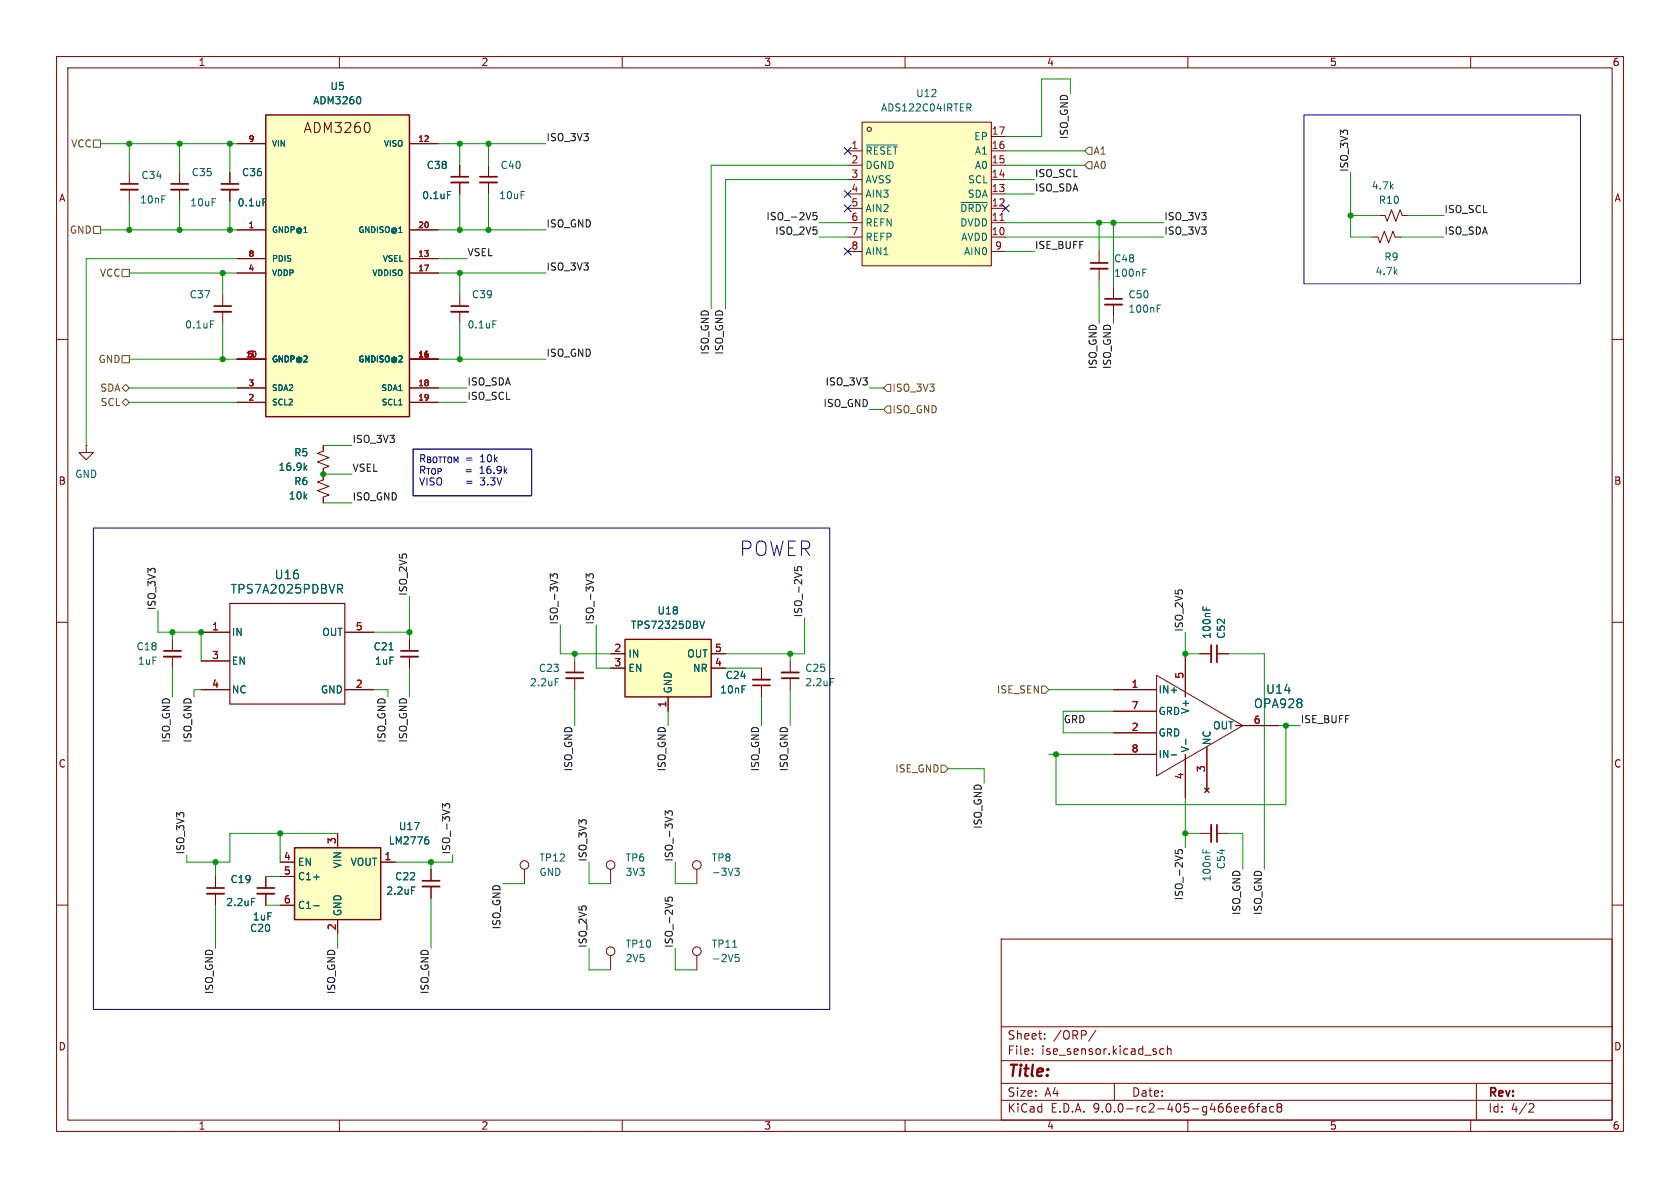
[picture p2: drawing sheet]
<svg xmlns="http://www.w3.org/2000/svg" width="297mm" height="210mm" viewBox="0 0 297 210" stroke-linecap="round" stroke-linejoin="round" font-family="sans-serif">
<g fill="none" stroke="#840000" stroke-width=".18">
<path d="M10 10h277v190h-277zM12 12h273v186h-273zM60 10v2M110 10v2M160 10v2M210 10v2M260 10v2M10 60h2M285 60h2M10 110h2M35.6 111.8h5M35.6 116.8h5"/>
<path d="M61 111.8h5M72.4 113v2.1M72.4 116.1v2M212.1 115.6h2M215.1 115.6h2.1M285 110h2M35.6 121.9h5M61 121.9h5M76.2 153.7v2M76.2 156.7v2.1M123.2 153.7v2.5M10 160h2"/>
<path d="M177 166h108v32h-108zM285 160h2M60 198v2M110 198v2M160 198v2M177 194.5h108M177 191.5h108M177 187.5h108M177 181.5h108M182.5 186.3v.1M182.5 185.5v.1M184.7 183.6v.1"/>
<path d="M184.7 182.8v.1M193.7 182.1l-1.2 2M197 191.5v3M205.7 185.5l-.4-.1-.3 .3v.4l.2 .2h.5M206.4 185.5l.2-.1 .4 .1v.9M206.4 184.9v1.5M210 198v2M219.5 196.1l.7-.1v-.3l-.5-.1-.2 .2 .1 .7h.6M221.5 195.1a.59 .59 0 0 0-.7 .6v.6l.2 .2 .4 .1 .2-.1 .1-.5-.2-.3h-.4l-.3 .3M222.1 195.6h.6M222.7 195.1l-.4 .2v1.3M223.2 195.7h.5l.1 .9"/>
<path d="M223.8 196h-.5a.29 .29 0 0 0-.2 .3 .29 .29 0 0 0 .2 .3l.5-.1M225.2 195.7l-.5-.1-.2 .3v.4l.1 .2h.6M226 195.7l-.3 .3 .1 .5 .2 .1 .5-.1 .1-.2-.1-.4-.2-.2M226 195.7l-.3-.2 .3-.4 .5 .1 .1 .2-.3 .3M226 195.7h.3M260 198v2M261 191.5v6.5M270.5 195.1l.5 .1 .2 .3-1 1.1h1"/>
<circle cx="123.2" cy="152.9" r=".76"/>
</g>
<path d="M70.9 115.1h3M215.1 114v3.1M74.7 155.7h3" fill="none" stroke="#840000" stroke-width=".3"/>
<path d="M70.9 116.1h3M214.1 114v3.1M74.7 156.7h3" fill="none" stroke="#840000" stroke-width=".33"/>
<path d="M59.7 103.3h.6l.3 .3-.2 .4-.7 .1M60.1 104.1l.5 .7M68.8 114.9h.7M212.7 107.2v.6M213.3 107.4v.4M72.8 156.8h.6M129.9 153.5h.8l-.4 .5 .3 .1v.5l-.2 .2-.4-.1" fill="none" stroke="#006464" stroke-width=".18"/>
<path d="M40.6 106.7h20.4v17.8h-20.4z" fill="none" stroke="#840000" stroke-width=".2"/>
<path d="M52.1 149.9h15.2v12.7h-15.2z" fill="#ffffc2"/>
<path d="M52.1 149.9h15.2v12.7h-15.2z" fill="none" stroke="#840000" stroke-width=".25"/>
<g fill="none" stroke="#840000" stroke-width=".18">
<path d="M40.6 30.5v2M40.6 33.5v2.1M81.3 29.2v2M81.3 32.3v2M86.4 29.2v2M86.4 32.3v2M243.8 38.1h1.1l.3 1 .8-2 .8 2 .7-2 .4 1h1M81.3 52.1v2M81.3 55.1v2.1M194.3 44.5v2M194.3 47.5v2M196.8 50.8v2"/>
<path d="M196.8 53.8v2.1M242.6 41.9h1l.4 1 .7-2 .8 2 .8-2 .3 1h1M57.1 78.7v1.1l-1 .3 2.1 .8-2.1 .8 2.1 .7-1.1 .4v2l-1 .4 2.1 .8-2.1 .7 2.1 .8-1.1 .4v1M49.5 152.4h2.6M49.5 154.9h2.6M59.7 147.3v2.6M67.3 152.4h2.5M49.5 160h2.6M59.7 162.6v2.5"/>
</g>
<g fill="none" stroke="#006464" stroke-width=".18">
<path d="M46.5 35.1h.6M79.1 33.9h.6M87.1 56.7h.6M202 48.2h.5M202 47.6h.6M204.6 54.5h.4M204.6 53.9h.6M53.9 82.6l.4 .5M54.3 82.3l-.5 .5M55.5 155h.9M75.4 147.9h.3M75.6 148.4l.2 .3v.3l-.2 .2"/>
<path d="M55.5 160.1h.9"/>
</g>
<path d="M39.1 32.5h3.1M79.8 31.2h3M84.8 31.2h3.1M79.8 54.1h3M192.8 46.5h3M195.3 52.8h3.1" fill="none" stroke="#840000" stroke-width=".3"/>
<path d="M39.1 33.5h3.1M79.8 32.3h3M84.8 32.3h3.1M79.8 55.1h3M192.8 47.5h3M195.3 53.8h3.1" fill="none" stroke="#840000" stroke-width=".33"/>
<path d="M47 20.3h25.4v53.4h-25.4z" fill="#ffffc2"/>
<path d="M47 20.3h25.4v53.4h-25.4z" fill="none" stroke="#840000" stroke-width=".25"/>
<g fill="none" stroke="#840000" stroke-width=".18">
<path d="M41.9 25.4h5.1M65.3 22v1.1M72.4 25.4h5.1M41.9 40.6h5.1M41.9 45.7h5.1M41.9 48.3h5.1M72.4 40.6h5.1M72.4 45.7h5.1M72.4 48.3h5.1M41.9 63.5h5.1M41.9 68.6h5.1M41.9 71.1h5.1"/>
<path d="M72.4 63.5h5.1M72.4 68.6h5.1M72.4 71.1h5.1"/>
</g>
<path d="M63.7 17.2l.1 .4-.1 .6" fill="none" stroke="#006464" stroke-width=".18"/>
<path d="M110.5 113h15.2v10.2h-15.2z" fill="#ffffc2"/>
<path d="M110.5 113h15.2v10.2h-15.2z" fill="none" stroke="#840000" stroke-width=".25"/>
<g fill="none" stroke="#840000" stroke-width=".18">
<path d="M22.9 30.5v2M22.9 33.5v2.1M31.7 30.5v2M31.7 33.5v2.1M39.4 52.1v2M39.4 55.1v2.1M15.2 78.7v1.3h1.3l-1.3 1.3-1.2-1.3h1.2M15.2 78.7h.1M30.5 113v2.1M30.5 116.1v2M107.9 115.6h2.6M107.9 118.1h2.6"/>
<path d="M125.7 115.6h2.6M125.7 118.1h2.6M204.5 119.4l15.2 8.9-15.2 8.9zM209.5 115.6v7.6M118.1 123.2v2.5M196.8 121.9h7.7M196.8 125.7h7.7M196.8 129.5h7.7M196.8 133.4h7.7M209.5 133.4v7.6M213 139.3l.7 .8M213.4 132.1v7.6"/>
<path d="M213.7 139.3l-.7 .8M218.4 128.3h7.7M38.1 154.9v2.1M38.1 158v2M212.1 147.3h2M215.1 147.3h2.1"/>
</g>
<path d="M37.2 56.7h.6M123.7 109.8l.4 1.3 .5-1.3M207.1 133.4h.9M209.6 130.6v1M44.5 158.8h.6M212.7 150.2v.6M213.3 150.3v.5" fill="none" stroke="#006464" stroke-width=".18"/>
<path d="M21.3 32.5h3.1M30.2 32.5h3.1M37.8 54.1h3.1M29 115.1h3M36.6 157h3M215.1 145.8v3" fill="none" stroke="#840000" stroke-width=".3"/>
<path d="M21.3 33.5h3.1M30.2 33.5h3.1M37.8 55.1h3.1M29 116.1h3M36.6 158h3M214.1 145.8v3" fill="none" stroke="#840000" stroke-width=".33"/>
<path d="M152.4 21.6h22.9v25.4h-22.9z" fill="#ffffc2"/>
<g fill="none" stroke="#840000" stroke-width=".18">
<path d="M40.6 30.5v2M40.6 33.5v2.1M41.9 25.4h5.1M72.4 25.4h5.1M81.3 29.2v2M81.3 32.3v2M149.9 26.7h2.5M149.9 29.2h2.5M149.9 31.8h2.5M149.9 34.3h2.5M149.9 36.8h2.5M149.9 39.4h2.5"/>
<path d="M152.4 21.6h22.9v25.4h-22.9zM175.3 26.7h2.5M175.3 29.2h2.5M175.3 31.8h2.5M175.3 34.3h2.5M175.3 36.8h2.5M175.3 39.4h2.5M175.3 24.1h2.5M41.9 40.6h5.1M41.9 45.7h5.1M41.9 48.3h5.1M72.4 40.6h5.1"/>
<path d="M72.4 45.7h5.1M72.4 48.3h5.1M149.9 41.9h2.5M149.9 44.5h2.5M175.3 41.9h2.5M175.3 44.5h2.5M41.9 63.5h5.1M41.9 68.6h5.1M41.9 71.1h5.1M57.1 78.7v1.1M72.4 63.5h5.1M72.4 68.6h5.1"/>
<path d="M72.4 71.1h5.1M57.1 82.8v2M57.1 87.9v1M35.6 111.8h5M35.6 116.8h5M61 111.8h5M72.4 113v2.1M72.4 116.1v2M101.6 116.8v2.1M101.6 119.9v2M107.9 115.6h2.6M107.9 118.1h2.6"/>
<path d="M125.7 115.6h2.6M125.7 118.1h2.6M134.6 118.1v2M139.7 116.8v2.1M139.7 119.9v2M209.5 115.6v7.6M212.1 115.6h2M215.1 115.6h2.1M35.6 121.9h5M61 121.9h5M118.1 123.2v2.5M134.6 121.2v2"/>
<path d="M196.8 121.9h7.7M196.8 125.7h7.7M196.8 129.5h7.7M196.8 133.4h7.7M209.5 133.4v7.6M213 139.3l.7 .8M213.4 132.1v7.6M213.7 139.3l-.7 .8M218.4 128.3h7.7M38.1 154.9v2.1M38.1 158v2M47 154.9v2.1"/>
<path d="M47 158v2M49.5 152.4h2.6M49.5 154.9h2.6M59.7 147.3v2.6M67.3 152.4h2.5M76.2 153.7v2M76.2 156.7v2.1M92.7 153.7v2.5M107.9 153.7v2.5M49.5 160h2.6M59.7 162.6v2.5M107.9 168.9v2.6"/>
<path d="M123.2 168.9v2.6"/>
<circle cx="153.7" cy="22.9" r=".38"/>
<circle cx="92.7" cy="152.9" r=".76"/>
<circle cx="107.9" cy="152.9" r=".76"/>
<circle cx="107.9" cy="168.1" r=".76"/>
<circle cx="123.2" cy="168.1" r=".76"/>
</g>
<g fill="none" stroke="#006464" stroke-width=".18">
<path d="M63.7 17.2l.1 .4-.1 .6M170.9 18.4h.5l.3 .2-.2 .4h-.6M171.2 19l.5 .6M46.5 35.1h.6M79.1 33.9h.6M153.1 25.6h5.5M169.9 35.8h4.6M53.9 82.6l.4 .5M54.3 82.3l-.5 .5M59.7 103.3h.6l.3 .3-.2 .4-.7 .1M60.1 104.1l.5 .7M68.8 114.9h.7"/>
<path d="M98.2 120h.6M123.7 109.8l.4 1.3 .5-1.3M146.8 120h.6M212.7 107.2v.6M213.3 107.4v.4M207.1 133.4h.9M209.6 130.6v1M44.5 158.8h.6M55.5 155h.9M72.8 156.8h.6M75.4 147.9h.3M75.6 148.4l.2 .3v.3l-.2 .2"/>
<path d="M55.5 160.1h.9M129.5 167.5h.8M130 168.7h.6M130 169.3l.4-.1 .3 .3-.1 .4h-.6"/>
</g>
<path d="M176.8 39h.7" fill="none" stroke="#a90000" stroke-width=".18"/>
<path d="M100.1 118.9h3M138.2 119.9h3M133.1 121.2h3M45.5 157h3" fill="none" stroke="#840000" stroke-width=".3"/>
<path d="M100.1 119.9h3M138.2 118.9h3M133.1 120.1h3M45.5 158h3" fill="none" stroke="#840000" stroke-width=".33"/>
<path d="M16.5 24.8h1.3v1.2h-1.3zM192.4 26h.6v1.3h-.6l-.6-.6zM192.4 28.6h.6v1.2h-.6l-.6-.6zM16.5 40h1.3v1.3h-1.3zM21.6 47.6h1.3v1.3h-1.3zM21.6 71.1l.6-.6 .7 .6-.7 .7zM21.6 62.9h1.3v1.2h-1.3zM21.6 68.6l.6-.7 .7 .7-.7 .6zM156.8 71.8h.7v1.2h-.7l-.6-.6zM156.8 67.9h.7v1.3h-.7l-.6-.6zM166.4 135.3h.6l.6 .6-.6 .6h-.6zM184.1 121.3h.7l.6 .6-.6 .7h-.7z" fill="none" stroke="#725600" stroke-width=".18"/>
<path d="M144.4 37.6h-.6l-.1 .6 .2-.1h.4l.1 .2v.4l-.2 .2-.5-.2M98.5 102.2v-.5l-.1-.2h-.5l-.1 .4-.5-.5v.8M104.8 102.2l.1-.5-.1-.2h-.6l-.1 .4-.5-.5v.8M140.5 100.2v.6l.6 .1-.2-.2 .1-.4 .2-.1h.4l.1 .2-.1 .5M79.4 142.8l.1-.5-.1-.2h-.6l-.1 .4-.5-.4v.8M117.6 158.6v.7h.6l-.1-.2v-.4l.2-.1h.4l.2 .2-.2 .5M118.8 144.1l.1-.5-.2-.2h-.5l-.1 .4-.5-.5v.8M207.8 150.3v.6h.6l-.1-.2v-.4l.2-.1 .4 .1 .1 .1-.1 .5" fill="none" stroke="#0f0f0f" stroke-width=".18"/>
<g fill="none" stroke="#009600" stroke-width=".18">
<path d="M189.2 16.5v-2.5h-5.1v10.1h-6.3M17.8 25.4h24.1M22.9 25.4v5.1M22.9 35.6v5M31.7 25.4v5.1M31.7 35.6v5M40.6 25.4v5.1M40.6 35.6v5M77.5 25.4h19M81.3 25.4v3.8M81.3 34.3v6.3M86.4 25.4v3.8"/>
<path d="M86.4 34.3v6.3M144.8 39.4h5.1M149.9 29.2h-24.2v25.4M149.9 31.8h-21.6v22.8M177.8 39.4h27.9M177.8 31.8h5.1M177.8 29.2h14M177.8 26.7h14M177.8 34.3h5.1M194.3 39.4v5.1M196.8 39.4v11.4M238.8 30.5v11.4h3.8"/>
<path d="M238.8 38.1h5M248.9 38.1h6.4M17.8 40.6h24.1M22.9 48.3h19M39.4 48.3v3.8M39.4 57.2v6.3M41.9 45.7h-26.7v33M77.5 48.3h19M77.5 40.6h19M77.5 45.7h5M81.3 48.3v3.8M81.3 57.2v6.3"/>
<path d="M144.8 41.9h5.1M177.8 41.9h27.9M177.8 44.5h5.1M194.3 49.5v7.7M196.8 55.9v1.3M247.6 41.9h7.7M22.9 63.5h19M22.9 71.1h19M22.9 68.6h19M57.1 78.7h5.1M77.5 63.5h19M77.5 71.1h5"/>
<path d="M77.5 68.6h5M153.7 68.6h2.5M153.7 72.4h2.5M57.1 83.8h5.1M57.1 88.9h5.1M27.9 108v3.8h7.7v5M30.5 111.8v1.2M30.5 118.1v5.1M66 111.8h6.4M72.4 105.4v7.6M72.4 118.1v5.1M99.1 110.5v5.1h8.8"/>
<path d="M101.6 115.6v1.2M105.4 110.5v7.6h2.5M128.3 118.1h6.3M139.7 115.6v1.2M142.2 109.2v6.4h-13.9M209.5 111.8v3.8h2.6M217.2 115.6h6.3v38.1M35.6 121.9h-1.3v1.3M66 121.9h2.6v1.3M101.6 121.9v6.4M118.1 125.7v2.6M134.6 123.2v5.1"/>
<path d="M139.7 121.9v6.4M167.6 135.9h6.4v2.5M185.4 133.4h11.4M185.4 121.9h11.4M196.8 125.7h-8.8v3.8h8.8M226.1 128.3h3.8M227.3 128.3v13.9h-40.6v-8.8M38.1 152.4v2.5M47 154.9h2.5M49.5 147.3v5.1M59.7 147.3h-19.1v5.1h-7.6v-1.3M76.2 152.4v1.3"/>
<path d="M76.2 158.8v8.8M80 151.1v1.3h-10.2M88.9 156.2h3.8M104.1 152.4v3.8h3.8M119.4 152.4v3.8h3.8M209.5 147.3h2.6M209.5 141v8.9M217.2 147.3h2.5v6.4M38.1 160v7.6M47 160h2.5M59.7 165.1v2.5M104.1 167.6v3.9h3.8"/>
<path d="M119.4 167.6v3.9h3.8"/>
</g>
<path d="M149.3 33.7l1.2 1.2M149.3 26.1l1.2 1.2M149.3 36.2l1.2 1.2M150.5 33.7l-1.2 1.2M150.5 26.1l-1.2 1.2M150.5 36.2l-1.2 1.2M177.2 36.2l1.2 1.2M178.4 36.2l-1.2 1.2M149.3 43.8l1.2 1.3M150.5 43.8l-1.2 1.3" fill="none" stroke="#000084" stroke-width=".18"/>
<path d="M230.5 20.3h48.9v29.9h-48.9zM73 79.4h21v8.2h-21zM16.5 93.3h130.2v85.1h-130.2zM84.9 83.7h.7M84.9 84.5h.8M84.9 85.6l.2 .1" fill="none" stroke="#0000c2" stroke-width=".18"/>
<g fill="#009600" stroke="#009600" stroke-width=".18">
<circle cx="86.4" cy="25.4" r=".46"/>
<circle cx="81.3" cy="25.4" r=".46"/>
<circle cx="86.4" cy="40.6" r=".46"/>
<circle cx="81.3" cy="48.3" r=".46"/>
<circle cx="196.8" cy="39.4" r=".46"/>
<circle cx="194.3" cy="39.4" r=".46"/>
<circle cx="238.8" cy="38.1" r=".46"/>
<circle cx="139.7" cy="115.6" r=".46"/>
<circle cx="227.3" cy="128.3" r=".46"/>
<circle cx="209.5" cy="147.3" r=".46"/>
<circle cx="209.5" cy="115.6" r=".46"/>
<circle cx="186.7" cy="133.4" r=".46"/>
<circle cx="72.4" cy="111.8" r=".46"/>
<circle cx="101.6" cy="115.6" r=".46"/>
<circle cx="40.6" cy="25.4" r=".46"/>
<circle cx="22.9" cy="25.4" r=".46"/>
<circle cx="31.7" cy="25.4" r=".46"/>
<circle cx="22.9" cy="40.6" r=".46"/>
<circle cx="31.7" cy="40.6" r=".46"/>
<circle cx="40.6" cy="40.6" r=".46"/>
<circle cx="39.4" cy="48.3" r=".46"/>
<circle cx="30.5" cy="111.8" r=".46"/>
<circle cx="35.6" cy="111.8" r=".46"/>
<circle cx="49.5" cy="147.3" r=".46"/>
<circle cx="38.1" cy="152.4" r=".46"/>
<circle cx="81.3" cy="63.5" r=".46"/>
<circle cx="39.4" cy="63.5" r=".46"/>
<circle cx="57.1" cy="83.8" r=".46"/>
<circle cx="81.3" cy="40.6" r=".46"/>
<circle cx="76.2" cy="152.4" r=".46"/>
</g>
<text font-size="3.5" fill="#0000c2" x="130.7" y="98.5">POWER</text>
<text font-size="2.8" fill="#840000" x="178" y="190.9">Title:</text>
<text font-size="2.5" fill="#840000" x="53.6" y="23.7">ADM3260</text>
<g font-size="2.1" fill="#006464">
<text x="40.7" y="105.1">TPS7A2025PDBVR</text>
<text x="48.5" y="102.6">U16</text>
<text x="221.6" y="125.4">OPA928</text>
<text x="223.7" y="122.8">U14</text>
</g>
<g font-size="2.1" fill="#840000">
<text x="178" y="184">Sheet:</text>
<text x="186.2" y="184">/ORP/</text>
<text x="178" y="186.7">File:</text>
<text x="184.1" y="186.7">ise_sensor.kicad_sch</text>
<text x="178" y="196.9">KiCad</text>
<text x="178" y="194.1">Size:</text>
<text x="184.7" y="194.1">A4</text>
<text x="185.7" y="196.9">E.D.A.</text>
<text x="193.3" y="196.9">9.0.0-rc2-405-g466ee6fac8</text>
<text x="200" y="194.1">Date:</text>
<text x="263" y="194.3">Rev:</text>
<text x="263" y="196.9">Id:</text>
<text x="267.1" y="196.9">4/2</text>
</g>
<g font-size="1.8" fill="#840000">
<text x="35" y="11.9">1</text>
<text x="85" y="11.9">2</text>
<text x="135" y="11.9">3</text>
<text x="185" y="11.9">4</text>
<text x="235" y="11.9">5</text>
<text x="285" y="11.9">6</text>
<text x="10.3" y="35.9">A</text>
<text x="285.3" y="35.9">A</text>
<text x="10.3" y="85.9">B</text>
<text x="285.3" y="85.9">B</text>
<text x="10.3" y="135.9">C</text>
<text x="285.3" y="135.9">C</text>
<text x="10.3" y="185.9">D</text>
<text x="285.3" y="185.9">D</text>
<text x="35" y="199.9">1</text>
<text x="85" y="199.9">2</text>
<text x="135" y="199.9">3</text>
<text x="185" y="199.9">4</text>
<text x="235" y="199.9">5</text>
<text x="285" y="199.9">6</text>
</g>
<g font-size="1.8" fill="#006464">
<text x="58.3" y="16.1">U5</text>
<text x="161.9" y="17.4">U12</text>
<text x="55.3" y="18.6">ADM3260</text>
<text x="155.7" y="19.9">ADS122C04IRTER</text>
<text x="152.9" y="27.5">~{RESET}</text>
<text x="172.1" y="25">EP</text>
<text x="172.3" y="27.5">A1</text>
<text x="24.9" y="31.9">C34</text>
<text x="33.8" y="31.3">C35</text>
<text x="42.7" y="31.3">C36</text>
<text x="74.5" y="35.4">0.1uF</text>
<text x="75.3" y="30.1">C38</text>
<text x="88.1" y="35.4">10uF</text>
<text x="88.4" y="30.1">C40</text>
<text x="152.9" y="30.1">DGND</text>
<text x="152.9" y="32.6">AVSS</text>
<text x="152.9" y="35.2">AIN3</text>
<text x="171" y="35.2">SDA</text>
<text x="171" y="32.6">SCL</text>
<text x="172.3" y="30.1">A0</text>
<text x="242.4" y="33.7">4.7k</text>
<text x="24.6" y="36.2">10nF</text>
<text x="33.5" y="36.7">10uF</text>
<text x="41.9" y="36.7">0.1uF</text>
<text x="152.9" y="37.7">AIN2</text>
<text x="152.9" y="40.2">REFN</text>
<text x="169.7" y="37.7">~{DRDY}</text>
<text x="169.7" y="40.2">DVDD</text>
<text x="243.7" y="36.2">R10</text>
<text x="152.9" y="42.8">REFP</text>
<text x="152.9" y="45.3">AIN1</text>
<text x="169.8" y="42.8">AVDD</text>
<text x="170.3" y="45.3">AIN0</text>
<text x="196.9" y="46.6">C48</text>
<text x="244.6" y="46.3">R9</text>
<text x="33.4" y="52.9">C37</text>
<text x="83.3" y="52.9">C39</text>
<text x="196.9" y="49.1">100nF</text>
<text x="199.4" y="52.9">C50</text>
<text x="243.1" y="48.8">4.7k</text>
<text x="32.6" y="58.3">0.1uF</text>
<text x="82.6" y="58.3">0.1uF</text>
<text x="199.4" y="55.5">100nF</text>
<text x="49.1" y="83.4">16.9k</text>
<text x="51.9" y="80.9">R5</text>
<text x="13.2" y="84.7">GND</text>
<text x="50.9" y="88.5">10k</text>
<text x="51.9" y="86">R6</text>
<text x="40.9" y="112.6">IN</text>
<text x="56.9" y="112.6">OUT</text>
<text x="111.4" y="111.4">TPS72325DBV</text>
<text x="116.1" y="108.8">U18</text>
<text x="214.2" y="113" transform="rotate(-90 214.2 113)">100nF</text>
<text x="216.8" y="113" transform="rotate(-90 216.8 113)">C52</text>
<text x="24" y="115.2">C18</text>
<text x="24.3" y="117.7">1uF</text>
<text x="40.9" y="117.7">EN</text>
<text x="65.9" y="115.2">C21</text>
<text x="66.2" y="117.7">1uF</text>
<text x="95.2" y="119">C23</text>
<text x="111" y="116.4">IN</text>
<text x="111" y="119">EN</text>
<text x="121.4" y="116.4">OUT</text>
<text x="122.4" y="119">NR</text>
<text x="142.2" y="119">C25</text>
<text x="40.9" y="122.8">NC</text>
<text x="56.6" y="122.8">GND</text>
<text x="93.6" y="121.5">2.2uF</text>
<text x="119" y="122.7" transform="rotate(-90 119 122.7)">GND</text>
<text x="127.2" y="122.8">10nF</text>
<text x="128.2" y="120.2">C24</text>
<text x="142.2" y="121.5">2.2uF</text>
<text x="204.7" y="122.8">IN+</text>
<text x="204.7" y="126.6">GRD</text>
<text x="204.7" y="130.4">GRD</text>
<text x="210.4" y="126.3" transform="rotate(-90 210.4 126.3)">V+</text>
<text x="214.2" y="131.8" transform="rotate(-90 214.2 131.8)">NC</text>
<text x="214.4" y="129.1">OUT</text>
<text x="204.7" y="134.2">IN-</text>
<text x="210.4" y="133.1" transform="rotate(-90 210.4 133.1)">V-</text>
<text x="68.6" y="149.5">LM2776</text>
<text x="70.4" y="146.9">U17</text>
<text x="52.6" y="153.3">EN</text>
<text x="52.6" y="155.8">C1+</text>
<text x="60.6" y="153.6" transform="rotate(-90 60.6 153.6)">VIN</text>
<text x="61.9" y="153.3">VOUT</text>
<text x="69.8" y="155.8">C22</text>
<text x="95.3" y="155">GND</text>
<text x="95.3" y="152.5">TP12</text>
<text x="110.5" y="152.5">TP6</text>
<text x="110.5" y="155">3V3</text>
<text x="125.7" y="152.5">TP8</text>
<text x="125.7" y="155">-3V3</text>
<text x="214.2" y="155.9" transform="rotate(-90 214.2 155.9)">100nF</text>
<text x="216.8" y="153.8" transform="rotate(-90 216.8 153.8)">C54</text>
<text x="39.9" y="160.4">2.2uF</text>
<text x="40.6" y="156.3">C19</text>
<text x="52.6" y="160.9">C1-</text>
<text x="68.2" y="158.3">2.2uF</text>
<text x="44.1" y="164.9">C20</text>
<text x="44.6" y="162.9">1uF</text>
<text x="60.6" y="162.1" transform="rotate(-90 60.6 162.1)">GND</text>
<text x="110.5" y="167.7">TP10</text>
<text x="125.7" y="167.7">TP11</text>
<text x="110.5" y="170.3">2V5</text>
<text x="125.7" y="170.3">-2V5</text>
</g>
<g font-size="1.8" fill="#a90000">
<text x="175.2" y="23.9">17</text>
<text x="150.4" y="26.4">1</text>
<text x="150.4" y="29">2</text>
<text x="175.2" y="26.4">16</text>
<text x="175.2" y="29">15</text>
<text x="150.4" y="31.5">3</text>
<text x="150.4" y="34">4</text>
<text x="175.2" y="31.5">14</text>
<text x="175.2" y="34">13</text>
<text x="150.4" y="36.6">5</text>
<text x="150.4" y="39.1">6</text>
<text x="150.4" y="41.7">7</text>
<text x="175.2" y="36.6">12</text>
<text x="175.2" y="39.1">11</text>
<text x="175.2" y="41.7">10</text>
<text x="150.4" y="44.2">8</text>
<text x="175.8" y="44.2">9</text>
<text x="37.4" y="111.5">1</text>
<text x="62.8" y="111.5">5</text>
<text x="37.4" y="116.6">3</text>
<text x="108.5" y="115.3">2</text>
<text x="108.5" y="117.9">3</text>
<text x="126.3" y="115.3">5</text>
<text x="126.3" y="117.9">4</text>
<text x="37.4" y="121.7">4</text>
<text x="62.8" y="121.7">2</text>
<text x="117.9" y="125.2" transform="rotate(-90 117.9 125.2)">1</text>
<text x="200" y="121.7">1</text>
<text x="200" y="125.5">7</text>
<text x="209.3" y="120.1" transform="rotate(-90 209.3 120.1)">5</text>
<text x="200" y="129.3">2</text>
<text x="221.5" y="128">6</text>
<text x="200" y="133.1">8</text>
<text x="209.3" y="137.9" transform="rotate(-90 209.3 137.9)">4</text>
<text x="213.1" y="136.6" transform="rotate(-90 213.1 136.6)">3</text>
<text x="59.4" y="149.3" transform="rotate(-90 59.4 149.3)">3</text>
<text x="50.1" y="152.1">4</text>
<text x="50.1" y="154.7">5</text>
<text x="67.9" y="152.1">1</text>
<text x="50.1" y="159.8">6</text>
<text x="59.4" y="164.5" transform="rotate(-90 59.4 164.5)">2</text>
</g>
<g font-size="1.8" fill="#725600">
<text x="12.5" y="26.3">VCC</text>
<text x="193.2" y="27.5">A1</text>
<text x="193.2" y="30.1">A0</text>
<text x="12.2" y="41.5">GND</text>
<text x="17.6" y="49.1">VCC</text>
<text x="17.3" y="64.4">GND</text>
<text x="17.6" y="69.4">SDA</text>
<text x="17.7" y="72">SCL</text>
<text x="157.7" y="69.4">ISO_3V3</text>
<text x="157.7" y="73.3">ISO_GND</text>
<text x="176.1" y="122.8">ISE_SEN</text>
<text x="158.2" y="136.8">ISE_GND</text>
</g>
<g font-size="1.8" fill="#0f0f0f">
<text x="96.5" y="25.1">ISO_3V3</text>
<text x="188.9" y="24.7" transform="rotate(-90 188.9 24.7)">ISO_GND</text>
<text x="182.9" y="31.4">ISO_SCL</text>
<text x="182.9" y="33.9">ISO_SDA</text>
<text x="238.4" y="30.5" transform="rotate(-90 238.4 30.5)">ISO_3V3</text>
<text x="96.5" y="40.3">ISO_GND</text>
<text x="135.4" y="39">ISO_-2V5</text>
<text x="137" y="41.6">ISO_2V5</text>
<text x="205.7" y="41.6">ISO_3V3</text>
<text x="205.7" y="39">ISO_3V3</text>
<text x="255.3" y="37.8">ISO_SCL</text>
<text x="255.3" y="41.6">ISO_SDA</text>
<text x="82.5" y="45.4">VSEL</text>
<text x="96.5" y="47.9">ISO_3V3</text>
<text x="182.9" y="44.1">ISE_BUFF</text>
<text x="96.5" y="63.2">ISO_GND</text>
<text x="125.4" y="62.8" transform="rotate(-90 125.4 62.8)">ISO_GND</text>
<text x="127.9" y="62.8" transform="rotate(-90 127.9 62.8)">ISO_GND</text>
<text x="194" y="65.3" transform="rotate(-90 194 65.3)">ISO_GND</text>
<text x="196.5" y="65.3" transform="rotate(-90 196.5 65.3)">ISO_GND</text>
<text x="82.5" y="70.8">ISO_SCL</text>
<text x="82.5" y="68.2">ISO_SDA</text>
<text x="145.8" y="68.2">ISO_3V3</text>
<text x="145.5" y="72">ISO_GND</text>
<text x="62.2" y="83.5">VSEL</text>
<text x="62.2" y="78.4">ISO_3V3</text>
<text x="62.2" y="88.6">ISO_GND</text>
<text x="27.6" y="108" transform="rotate(-90 27.6 108)">ISO_3V3</text>
<text x="72" y="105.4" transform="rotate(-90 72 105.4)">ISO_2V5</text>
<text x="98.7" y="110.5" transform="rotate(-90 98.7 110.5)">ISO_-3V3</text>
<text x="105.1" y="110.5" transform="rotate(-90 105.1 110.5)">ISO_-3V3</text>
<text x="141.9" y="109.2" transform="rotate(-90 141.9 109.2)">ISO_-2V5</text>
<text x="209.2" y="111.8" transform="rotate(-90 209.2 111.8)">ISO_2V5</text>
<text x="30.1" y="131.4" transform="rotate(-90 30.1 131.4)">ISO_GND</text>
<text x="33.9" y="131.4" transform="rotate(-90 33.9 131.4)">ISO_GND</text>
<text x="68.2" y="131.4" transform="rotate(-90 68.2 131.4)">ISO_GND</text>
<text x="72" y="131.4" transform="rotate(-90 72 131.4)">ISO_GND</text>
<text x="188" y="127.9">GRD</text>
<text x="229.9" y="127.9">ISE_BUFF</text>
<text x="101.3" y="136.5" transform="rotate(-90 101.3 136.5)">ISO_GND</text>
<text x="117.8" y="136.5" transform="rotate(-90 117.8 136.5)">ISO_GND</text>
<text x="134.3" y="136.5" transform="rotate(-90 134.3 136.5)">ISO_GND</text>
<text x="139.4" y="136.5" transform="rotate(-90 139.4 136.5)">ISO_GND</text>
<text x="173.6" y="146.6" transform="rotate(-90 173.6 146.6)">ISO_GND</text>
<text x="32.7" y="151.1" transform="rotate(-90 32.7 151.1)">ISO_3V3</text>
<text x="79.7" y="151.1" transform="rotate(-90 79.7 151.1)">ISO_-3V3</text>
<text x="103.8" y="152.4" transform="rotate(-90 103.8 152.4)">ISO_3V3</text>
<text x="119" y="152.4" transform="rotate(-90 119 152.4)">ISO_-3V3</text>
<text x="209.2" y="159.3" transform="rotate(-90 209.2 159.3)">ISO_-2V5</text>
<text x="219.4" y="161.9" transform="rotate(-90 219.4 161.9)">ISO_GND</text>
<text x="223.2" y="161.9" transform="rotate(-90 223.2 161.9)">ISO_GND</text>
<text x="88.6" y="164.4" transform="rotate(-90 88.6 164.4)">ISO_GND</text>
<text x="103.8" y="167.6" transform="rotate(-90 103.8 167.6)">ISO_2V5</text>
<text x="119" y="167.6" transform="rotate(-90 119 167.6)">ISO_-2V5</text>
<text x="37.8" y="175.8" transform="rotate(-90 37.8 175.8)">ISO_GND</text>
<text x="59.3" y="175.8" transform="rotate(-90 59.3 175.8)">ISO_GND</text>
<text x="75.9" y="175.8" transform="rotate(-90 75.9 175.8)">ISO_GND</text>
</g>
<g font-size="1.8" fill="#0000c2">
<text x="74" y="82.1">R_{BOTTOM}10k</text>
<text x="82.3" y="82.1">=</text>
<text x="74" y="84.1">R_{TOP}</text>
<text x="74" y="86.1">VISO</text>
<text x="82.8" y="84.1">=</text>
<text x="82.9" y="86.1">=</text>
<text x="85.5" y="84.1">16.9k</text>
<text x="85.6" y="86.1">3.3V</text>
</g>
<g font-size="1.4" fill="#a90000">
<text x="43.8" y="25.1">9</text>
<text x="73.8" y="25.1">12</text>
<text x="43.8" y="40.4">1</text>
<text x="73.8" y="40.4">20</text>
<text x="43.8" y="45.5">8</text>
<text x="73.8" y="45.5">13</text>
<text x="43.8" y="48">4</text>
<text x="73.8" y="48">17</text>
<text x="43.4" y="63.2">10</text>
<text x="43.8" y="63.2">7</text>
<text x="73.8" y="63.2">11</text>
<text x="74.6" y="63.2">6</text>
<text x="43.8" y="68.3">3</text>
<text x="43.8" y="70.9">2</text>
<text x="73.8" y="68.3">18</text>
<text x="73.8" y="70.9">19</text>
</g>
<g font-size="1.4" fill="#006464">
<text x="48" y="26.1">VIN</text>
<text x="67.7" y="26.1">VISO</text>
<text x="48" y="41.4">GNDP@1</text>
<text x="63.2" y="41.4">GNDISO@1</text>
<text x="48" y="46.5">PDIS</text>
<text x="67.5" y="46.5">VSEL</text>
<text x="48" y="49">VDDP</text>
<text x="65.7" y="49">VDDISO</text>
<text x="48" y="64.2">GNDP@2</text>
<text x="63.2" y="64.2">GNDISO@2</text>
<text x="48" y="69.3">SDA2</text>
<text x="48" y="71.9">SCL2</text>
<text x="67.3" y="69.3">SDA1</text>
<text x="67.3" y="71.9">SCL1</text>
</g>
</svg>
